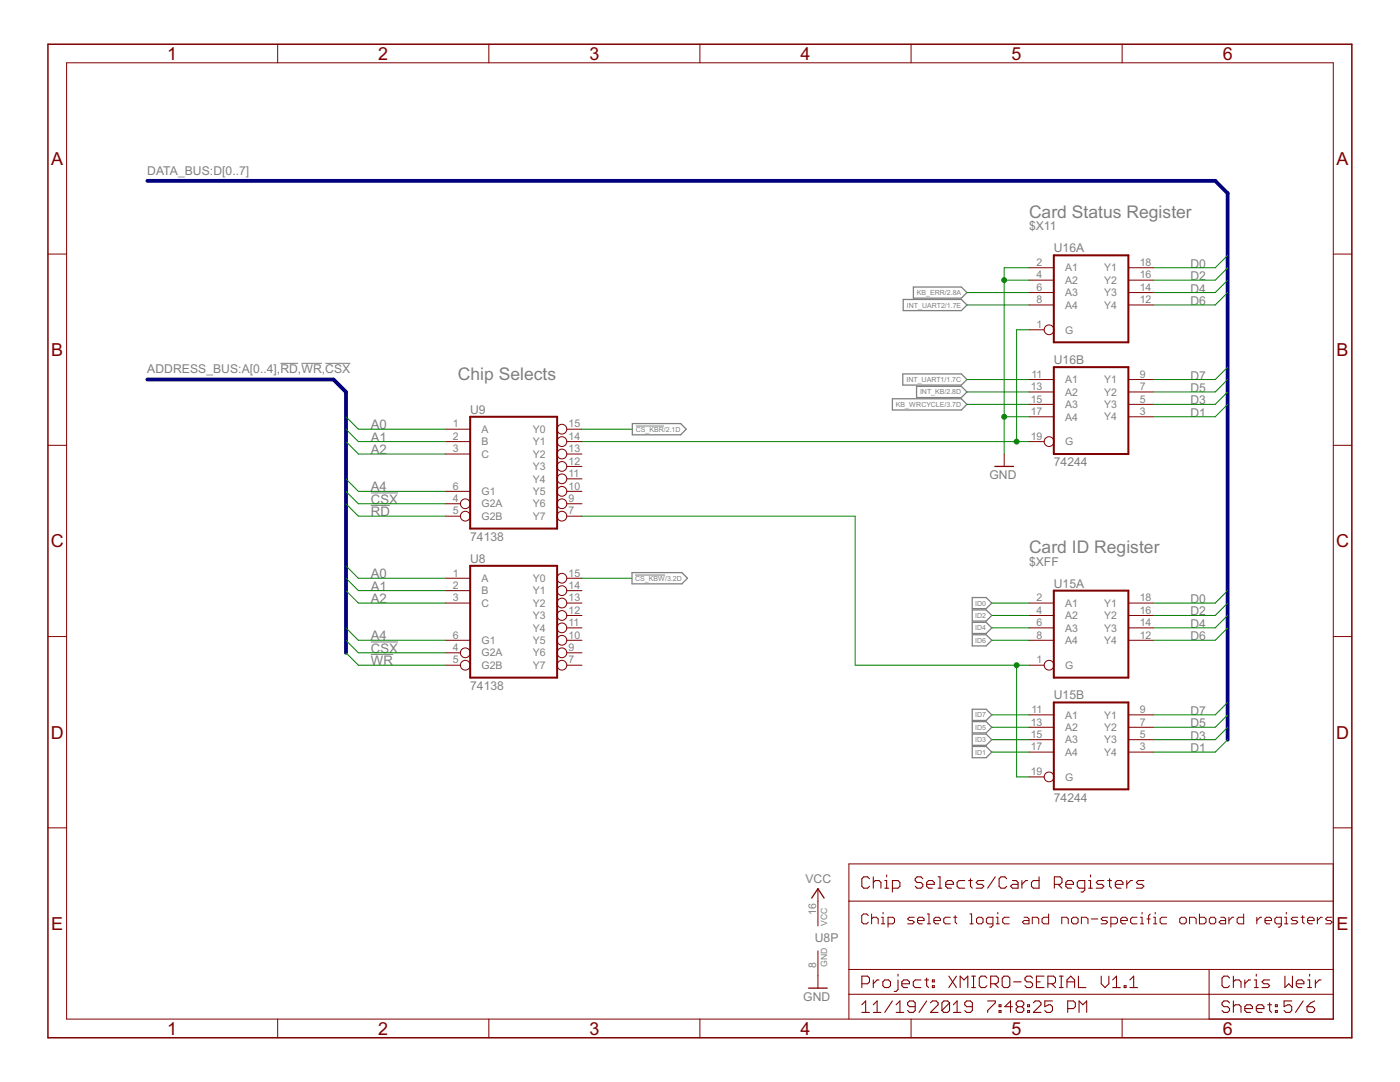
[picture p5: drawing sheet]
<svg xmlns="http://www.w3.org/2000/svg" width="279mm" height="216mm" viewBox="0 0 279 216" stroke-linecap="round" stroke-linejoin="round" font-family="sans-serif">
<path d="M56 72.5h3.5M60.2 72.5h4M64.9 72.5h5M74 98.4h5.4M126.9 85h5.6M74 100.8h3.8M126.7 114.7h6M74 130.6h4.5M74 128.1h5.4" fill="none" stroke="#808080" stroke-width=".2"/>
<g fill="none" stroke="#808080" stroke-width=".25">
<path d="M180.3 59.8h11.6l1.1 1.1-1.1 1.1h-11.6zM182.3 57.3h9.6l1.1 1.1-1.1 1.1h-9.6zM178.1 79.6h13.8l1.1 1.1-1.1 1.1h-13.8zM180.2 74.6h11.7l1.1 1.1-1.1 1.1h-11.7zM182.9 77.1h9l1.1 1.1-1.1 1.1h-9zM126.2 84.5h9.6l1.1 1.1-1.1 1.2h-9.6zM126.1 114.3h10l1.1 1.1-1.1 1.1h-10zM194 119.2h2.8l1.1 1.1-1.1 1.2h-2.8zM194 126.7h2.8l1.1 1.1-1.1 1.1h-2.8zM194 121.7h2.8l1.1 1.1-1.1 1.1h-2.8zM194 124.2h2.8l1.1 1.1-1.1 1.1h-2.8zM194 141.5h2.8l1.1 1.1-1.1 1.2h-2.8z"/>
<path d="M194 144h2.8l1.1 1.1-1.1 1.1h-2.8zM194 146.5h2.8l1.1 1.1-1.1 1.1h-2.8zM194 148.9h2.8l1.1 1.2-1.1 1.1h-2.8z"/>
</g>
<path d="M9.6 8.8h260.2v198.3h-260.2z" fill="none" stroke="#800000" stroke-width=".3"/>
<g fill="none" stroke="#800000" stroke-width=".2">
<path d="M13.3 12.5h252.8v190.8h-252.8zM55.4 8.8v3.7M97.6 8.8v3.7M139.7 8.8v3.7M181.8 8.8v3.7M223.9 8.8v3.7M9.6 50.7h3.7M205.4 53.4h4.9M205.4 55.9h4.9M205.4 58.4h4.9M225.2 53.4h4.9M225.2 55.9h4.9"/>
<path d="M225.2 58.4h4.9M266.1 50.7h3.7M205.4 65.8h3M205.4 60.9h4.9M205.4 75.7h4.9M205.4 78.2h4.9M225.2 60.9h4.9M225.2 75.7h4.9M225.2 78.2h4.9M9.6 88.9h3.7M88.9 88.1h4.9M88.9 85.6h4.9"/>
<path d="M88.9 90.6h4.9M88.9 98h4.9M113.1 88.1h3M113.1 85.6h3M113.1 90.6h3M113.1 98h3M113.1 95.5h3M113.1 93.1h3M200.4 90.6v2.5M205.4 88.1h3M205.4 80.7h4.9M205.4 83.2h4.9"/>
<path d="M225.2 80.7h4.9M225.2 83.2h4.9M266.1 88.9h3.7M88.9 115.4h4.9M88.9 117.9h4.9M88.9 100.5h3M88.9 103h3M113.1 115.4h3M113.1 117.9h3M113.1 100.5h3M113.1 103h3M9.6 127h3.7"/>
<path d="M88.9 132.7h3M88.9 120.3h4.9M88.9 127.8h4.9M88.9 130.3h3M113.1 132.7h3M113.1 120.3h3M113.1 122.8h3M113.1 125.3h3M113.1 127.8h3M113.1 130.3h3M205.4 132.7h3M205.4 120.3h4.9"/>
<path d="M205.4 122.8h4.9M205.4 125.3h4.9M205.4 127.8h4.9M225.2 120.3h4.9M225.2 122.8h4.9M225.2 125.3h4.9M225.2 127.8h4.9M266.1 127h3.7M205.4 155h3M205.4 142.6h4.9M205.4 145.1h4.9M205.4 147.6h4.9"/>
<path d="M205.4 150.1h4.9M225.2 142.6h4.9M225.2 145.1h4.9M225.2 147.6h4.9M225.2 150.1h4.9M9.6 165.2h3.7M163.2 177.3v7.5M169.4 179.8h96.7M266.1 165.2h3.7M266.1 172.4h-96.7v30.9M163.2 189.7v7.5M169.4 193.4h96.7"/>
<path d="M169.4 198.4h96.7M173.3 182.7l-.3-.3h-.7l-.3 .3v1.3l.3 .3h.7l.3-.3M173.9 182.4v1.9M173.9 183.4l.4-.4h.6l.4 .4v.9M175.9 184.3h.7M175.9 183h.3v1.3M176.2 182.1v.3M177.2 184.3h1l.3-.3v-.6l-.3-.4h-1v2M182.5 183h-1l-.4 .4 .4 .3h.6l.4 .3-.4 .3h-1M183.1 183.7h1.3v-.3l-.3-.4h-.7l-.3 .4v.6l.3 .3h.7M185.1 182.4h.3v1.9M185.1 184.3h.6"/>
<path d="M186.4 183.7h1.3v-.3l-.3-.4h-.7l-.3 .4v.6l.3 .3h.7M189.7 183h-1l-.4 .4v.6l.4 .3h1M190.3 183h.7M190.6 182.7v1.3l.4 .3M193.6 182.4h.3v1.9M193.6 184.3h.6M194.9 183.4l.3-.4h.7l.3 .4v.6l-.3 .3h-.7l-.3-.3zM198.2 184.3h-1l-.4-.3v-.6l.4-.4h1v1.7l-.4 .3h-.3M198.8 184.3h.7M198.8 183h.3v1.3M199.1 182.1v.3M201.4 183h-1l-.3 .4v.6l.3 .3h1"/>
<path d="M204.4 183h.6l.4 .4v.9h-1l-.4-.3 .4-.3h1M206 184.3v-1.3h1l.3 .4v.9M209.3 182.4v1.9h-1l-.3-.3v-.6l.3-.4h1M211.9 184.3v-1.3h1l.3 .4v.9M213.8 183.4l.4-.4h.6l.4 .4v.6l-.4 .3h-.6l-.4-.3zM215.8 184.3v-1.3h1l.3 .4v.9M217.8 183.4h1.3M221 183h-.9l-.3 .4 .3 .3h.6l.3 .3-.3 .3h-.9M221.7 184.3h1l.3-.3v-.6l-.3-.4h-1v2M223.7 183.7h1.3v-.3l-.4-.4h-.6l-.3 .4v.6l.3 .3h.6M226.9 183h-.9l-.4 .4v.6l.4 .3h.9M227.6 184.3h.6"/>
<path d="M227.6 183h.3v1.3M227.9 182.1v.3M228.9 183.4h.7M229.6 182.4l-.4 .3v1.6M230.2 184.3h.7M230.2 183h.3v1.3M230.5 182.1v.3M232.8 183h-1l-.3 .4v.6l.3 .3h1M235.4 183.4l.4-.4h.6l.3 .4v.6l-.3 .3h-.6l-.4-.3zM237.4 184.3v-1.3h1l.3 .4v.9M239.4 182.4v1.9h.9l.4-.3v-.6l-.4-.4h-.9M241.3 193.4v9.9"/>
<path d="M241.7 183h.6l.3 .4v.6l-.3 .3h-.6l-.4-.3v-.6zM243.6 183h.7l.3 .4v.9h-1l-.3-.3 .3-.3h1M245.3 183v1.3M246.2 183h-.3l-.6 .7M248.2 182.4v1.9h-1l-.3-.3v-.6l.3-.4h1M250.8 183v1.3M251.8 183h-.3l-.7 .7M252.5 183.7h1.3v-.3l-.4-.4h-.6l-.3 .4v.6l.3 .3h.6M255.7 184.3h-1l-.3-.3v-.6l.3-.4h1v1.7l-.3 .3h-.3M256.4 184.3h.6M256.4 183h.3v1.3M256.7 182.1v.3"/>
<path d="M259 183h-1l-.3 .4 .3 .3h.7l.3 .3-.3 .3h-1M259.7 183h.6M260 182.7v1.3l.3 .3M261 183.7h1.3v-.3l-.4-.4h-.6l-.3 .4v.6l.3 .3h.6M262.9 183v1.3M263.9 183h-.3l-.7 .7M265.9 183h-1l-.3 .4 .3 .3h.6l.4 .3-.4 .3h-.9M55.4 203.3v3.8M97.6 203.3v3.8M139.7 203.3v3.8M181.8 203.3v3.8M223.9 203.3v3.8"/>
<circle cx="209.4" cy="65.8" r=".97"/>
<circle cx="112.1" cy="90.6" r=".97"/>
<circle cx="112.1" cy="95.5" r=".97"/>
<circle cx="112.1" cy="93.1" r=".97"/>
<circle cx="112.1" cy="98" r=".97"/>
<circle cx="112.1" cy="88.1" r=".97"/>
<circle cx="112.1" cy="85.6" r=".97"/>
<circle cx="209.4" cy="88.1" r=".97"/>
<circle cx="92.9" cy="100.5" r=".97"/>
<circle cx="92.9" cy="103" r=".97"/>
<circle cx="112.1" cy="103" r=".97"/>
<circle cx="112.1" cy="115.4" r=".97"/>
<circle cx="112.1" cy="117.9" r=".97"/>
<circle cx="112.1" cy="100.5" r=".97"/>
<circle cx="92.9" cy="130.3" r=".97"/>
<circle cx="92.9" cy="132.7" r=".97"/>
<circle cx="112.1" cy="130.3" r=".97"/>
<circle cx="112.1" cy="122.8" r=".97"/>
<circle cx="112.1" cy="120.3" r=".97"/>
<circle cx="112.1" cy="125.3" r=".97"/>
<circle cx="112.1" cy="132.7" r=".97"/>
<circle cx="112.1" cy="127.8" r=".97"/>
<circle cx="209.4" cy="132.7" r=".97"/>
<circle cx="209.4" cy="155" r=".97"/>
</g>
<g fill="none" stroke="#800000" stroke-width=".21">
<path d="M173.5 175.3l-.4-.3h-.7l-.4 .3v1.5l.4 .4h.7l.4-.4M174.3 175v2.2M174.3 176.1l.4-.4h.7l.4 .4v1.1M176.6 177.2h.7M176.6 175.7h.4v1.5M177 174.6v.4M178.1 177.2h1.1l.4-.4v-.7l-.4-.4h-1.1v2.3M184.2 175.3l-.4-.3h-.8l-.4 .3v.4l.4 .4h.8l.4 .4v.3l-.4 .4h-.8l-.4-.4M184.9 176.5h1.6v-.4l-.4-.4h-.8l-.4 .4v.7l.4 .4h.8M187.2 175h.4v2.2M187.2 177.2h.8M188.7 176.5h1.6v-.4l-.4-.4h-.8l-.4 .4v.7l.4 .4h.8"/>
<path d="M192.5 175.7h-1.1l-.4 .4v.7l.4 .4h1.1M193.3 175.7h.8M193.7 175.3v1.5l.4 .4M196.3 175.7h-1.1l-.4 .4 .4 .4h.8l.3 .3-.3 .4h-1.2M198.6 175l-1.5 2.2M200.9 175.3l-.4-.3h-.7l-.4 .3v1.5l.4 .4h.7l.4-.4M202.1 175.7h.7l.4 .4v1.1h-1.1l-.4-.4 .4-.3h1.1M203.9 175.7v1.5M205.1 175.7h-.4l-.8 .8M207.4 175v2.2h-1.2l-.4-.4v-.7l.4-.4h1.2M210.4 176.5h1.2l.3-.4v-.8l-.3-.3h-1.2v2.2M211.2 176.5l.7 .7"/>
<path d="M212.7 176.5h1.5v-.4l-.4-.4h-.7l-.4 .4v.7l.4 .4h.7M216.5 177.2h-1.2l-.3-.4v-.7l.3-.4h1.2v1.9l-.4 .4h-.4M217.3 177.2h.7M217.3 175.7h.3v1.5M217.6 174.6v.4M220.3 175.7h-1.1l-.4 .4 .4 .4h.7l.4 .3-.4 .4h-1.1M221.1 175.7h.7M221.4 175.3v1.5l.4 .4M222.6 176.5h1.5v-.4l-.4-.4h-.7l-.4 .4v.7l.4 .4h.7M224.9 175.7v1.5M226 175.7h-.4l-.7 .8M228.3 175.7h-1.1l-.4 .4 .4 .4h.7l.4 .3-.4 .4h-1.1"/>
<path d="M172 196.3h1.1l.4-.4v-.7l-.4-.4h-1.1v2.3M174.3 195.5v1.6M175.4 195.5h-.4l-.7 .8M176.6 195.5h.7l.4 .4v.8l-.4 .4h-.7l-.4-.4v-.8zM178.1 199.7l-1.5 2.3M179.2 195.5v1.9l-.4 .4h-.3M179.2 194.4v.4M180 196.3h1.5v-.4l-.4-.4h-.7l-.4 .4v.8l.4 .4h.7M183.8 195.5h-1.2l-.3 .4v.8l.3 .4h1.2M184.6 195.5h.7M184.9 195.2v1.5l.4 .4M184.9 199.7l-1.5 2.3"/>
<path d="M186.1 195.5h.4v.4h-.4zM186.1 196.7h.4v.4h-.4zM189.4 194.8l1.5 2.3M190.9 194.8l-1.5 2.3M191.6 197.1v-2.3l.8 .7 .7-.7v2.3M193.9 194.8h.8M193.9 197.1h.8M194.3 194.8v2.3M197 195.2l-.4-.4h-.8l-.4 .4v1.5l.4 .4h.8l.4-.4M197.1 199.7h1.5v.4l-1.5 1.5v.4M197.7 196.3h1.2l.3-.4v-.7l-.3-.4h-1.2v2.3M198.5 196.3l.7 .8"/>
<path d="M200.4 194.8h.7l.4 .4v1.5l-.4 .4h-.7l-.4-.4v-1.5zM202.3 195.9h1.5M206.1 195.2l-.4-.4h-.8l-.3 .4v.3l.3 .4h.8l.4 .4v.4l-.4 .4h-.8l-.3-.4M206.8 195.9h.8M208.4 194.8h-1.6v2.3h1.6M209.1 196.3h1.2l.4-.4v-.7l-.4-.4h-1.2v2.3M209.9 196.3l.8 .8M210 199.7h-1.5v1.2l.8-.4h.4l.3 .4v.7l-.3 .4h-.8l-.4-.4M211.4 194.8h.8M211.4 197.1h.8M211.8 194.8v2.3M212.9 195.9h1.6"/>
<path d="M212.9 197.1v-1.6l.8-.7 .8 .7v1.6M215.2 194.8v2.3h1.5M219.8 194.8v1.5l.7 .8 .8-.8v-1.5M222.1 197.1h1.5M222.1 195.5l.7-.7v2.3M224.3 196.7h.4v.4h-.4zM225.5 197.1h1.5M225.5 195.5l.8-.7v2.3M245.4 195.2l-.4-.4h-.7l-.4 .4v1.5l.4 .4h.7l.4-.4M246.1 195.9l.4-.4h.8l.4 .4v1.2M246.1 194.8v2.3M246.1 199.7v2.3"/>
<path d="M248.4 195.5v1.6M249.6 195.5h-.4l-.8 .8M250.3 195.5h.4v1.6M250.3 197.1h.8M250.7 194.4v.4M253.4 195.5h-1.2l-.3 .4 .3 .4h.8l.4 .4-.4 .4h-1.1M256.4 194.8v2.3l.8-.8 .7 .8v-2.3M257.8 199.7h-1.5v1.2l.7-.4h.4l.4 .4v.7l-.4 .4h-.8l-.3-.4M258.7 196.3h1.5v-.4l-.4-.4h-.7l-.4 .4v.8l.4 .4h.7M260.1 199.7l-1.5 2.3M261 195.5h.4v1.6M261 197.1h.7"/>
<path d="M261.4 194.4v.4M262.4 199.7l-.8 .4-.8 .8M262.5 195.5v1.6M263.7 195.5h-.4l-.8 .8M172 202h1.5M172 200.5l.8-.8v2.3M174.3 200.5l.7-.8v2.3M174.3 202h1.5M178.8 200.5l.8-.8v2.3M178.8 202h1.6M182.6 200.9h-1.1l-.4-.4v-.4l.4-.4h.8l.3 .4v1.5l-.3 .4h-.8l-.4-.4M185.7 200.1l.4-.4h.7l.4 .4v.4l-1.5 1.5h1.5"/>
<path d="M189.5 200.1l-.4-.4h-.7l-.4 .4v1.5M189.5 200.1v1.5l-.4 .4h-.7l-.4-.4M189.5 200.1l-1.5 1.5M190.3 200.5l.7-.8v2.3M190.3 202h1.5M194.1 200.9h-1.2l-.4-.4v-.4l.4-.4h.8l.4 .4v1.5l-.4 .4h-.8l-.4-.4M199.4 200.5h.4v.4h-.4zM199.4 201.6h.4v.4h-.4zM202.1 200.9h-1.6l1.2-1.2v2.3M203.2 200.9l-.4-.4v-.4l.4-.4h.7l.4 .4v.4l-.4 .4M203.2 200.9h.7M203.2 200.9l-.4 .4v.3l.4 .4h.7l.4-.4v-.3l-.4-.4"/>
<path d="M205.1 200.5h.4v.4h-.4zM205.1 201.6h.4v.4h-.4zM206.2 200.1l.4-.4h.8l.4 .4v.4l-1.6 1.5h1.6M213.1 201.3h1.1l.4-.4v-.8l-.4-.4h-1.1v2.3M215.3 202v-2.3l.8 .8 .8-.8v2.3M245.4 200.1l-.4-.4h-.7l-.4 .4v.4l.4 .4h.7l.4 .4v.3l-.4 .4h-.7l-.4-.4M246.1 200.9l.4-.4h.8l.4 .4v1.1M248.4 201.3h1.6v-.4l-.4-.4h-.8l-.4 .4v.7l.4 .4h.8M250.7 201.3h1.5v-.4l-.3-.4h-.8l-.4 .4v.7l.4 .4h.8M253 200.5h.8M253.4 200.1v1.5l.4 .4M254.5 200.5h.4v.4h-.4z"/>
<path d="M254.5 201.6h.4v.4h-.4zM260.8 200.9h1.2l.4 .4v.3l-.4 .4h-.8l-.4-.4z"/>
</g>
<path d="M210.3 50.9h14.9v17.4h-14.9zM210.3 73.3h14.9v17.3h-14.9zM93.8 83.2h17.4v22.3h-17.4zM93.8 112.9h17.4v22.3h-17.4zM210.3 117.9h14.9v17.3h-14.9zM210.3 140.2h14.9v17.3h-14.9z" fill="none" stroke="#800000" stroke-width=".4"/>
<path d="M198.5 93.1h3.8M162 179.2l1.2-1.9 1.3 1.9M161.4 197.2h3.7" fill="none" stroke="#800000" stroke-width=".25"/>
<path d="M29.4 36.1h213.1l2.5 2.5v109M29.4 75.7h37.2l2.4 2.5v52.1" fill="none" stroke="#000080" stroke-width=".76"/>
<g fill="none" stroke="#008000" stroke-width=".2">
<path d="M193 58.4h12.4M200.4 55.9h5M205.4 53.4h-5v37.2M245 58.4l-2.5 2.5h-12.4M245 55.9l-2.5 2.5h-12.4M245 53.4l-2.5 2.5h-12.4M245 50.9l-2.5 2.5h-12.4M193 75.7h12.4M193 60.9h12.4M193 78.2h12.4M205.4 65.8h-2.5v22.3M245 73.3l-2.5 2.4h-12.4"/>
<path d="M245 75.7l-2.5 2.5h-12.4M245 78.2l-2.5 2.5h-12.4M69 88.1l2.5 2.5h17.4M69 85.6l2.5 2.5h17.4M69 83.2l2.5 2.4h17.4M69 98l2.5 2.5h17.4M69 95.5l2.5 2.5h17.4M116.1 88.1h89.3M116.1 85.6h9.9M193 80.7h12.4M200.4 83.2h5M245 80.7l-2.5 2.5h-12.4"/>
<path d="M69 117.9l2.5 2.4h17.4M69 115.4l2.5 2.5h17.4M69 112.9l2.5 2.5h17.4M69 100.5l2.5 2.5h17.4M116.1 115.4h9.9M116.1 103h54.6v29.7h34.7M245 117.9l-2.5 2.4h-12.4M69 125.3l2.5 2.5h17.4M69 130.3l2.5 2.4h17.4M69 127.8l2.5 2.5h17.4M197.9 127.8h7.5M197.9 125.3h7.5"/>
<path d="M197.9 122.8h7.5M197.9 120.3h7.5M202.9 132.7v22.3h2.5M245 125.3l-2.5 2.5h-12.4M245 122.8l-2.5 2.5h-12.4M245 120.3l-2.5 2.5h-12.4M197.9 142.6h7.5M197.9 145.1h7.5M197.9 147.6h7.5M197.9 150.1h7.5M245 140.2l-2.5 2.4h-12.4M245 142.6l-2.5 2.5h-12.4"/>
<path d="M245 145.1l-2.5 2.5h-12.4M245 147.6l-2.5 2.5h-12.4"/>
</g>
<g fill="#008000" stroke="#008000" stroke-width=".2">
<circle cx="200.4" cy="55.9" r=".49"/>
<circle cx="200.4" cy="83.2" r=".49"/>
<circle cx="202.9" cy="88.1" r=".49"/>
<circle cx="202.9" cy="132.7" r=".49"/>
</g>
<g font-size="4" fill="#800000">
<text x="33.4" y="11.9">1</text>
<text x="75.5" y="11.9">2</text>
<text x="117.6" y="11.9">3</text>
<text x="159.8" y="11.9">4</text>
<text x="201.9" y="11.9">5</text>
<text x="244" y="11.9">6</text>
<text x="10.2" y="32.9">A</text>
<text x="266.8" y="32.9">A</text>
<text x="10.2" y="71.1">B</text>
<text x="266.8" y="71.1">B</text>
<text x="10.1" y="109.2">C</text>
<text x="266.6" y="109.2">C</text>
<text x="10.1" y="147.4">D</text>
<text x="266.6" y="147.4">D</text>
<text x="10.2" y="185.5">E</text>
<text x="266.8" y="185.5">E</text>
<text x="33.4" y="206.5">1</text>
<text x="75.5" y="206.5">2</text>
<text x="117.6" y="206.5">3</text>
<text x="159.8" y="206.5">4</text>
<text x="201.9" y="206.5">5</text>
<text x="244" y="206.5">6</text>
</g>
<g font-size="3.9" fill="#808080">
<text x="205.4" y="43.5">Card Status Register</text>
<text x="91.4" y="75.7">Chip Selects</text>
<text x="205.4" y="110.4">Card ID Register</text>
</g>
<g font-size="2.9" fill="#808080">
<text x="74" y="88.1">A1</text>
<text x="74" y="85.6">A0</text>
<text x="74" y="90.6">A2</text>
<text x="74" y="100.5">CSX</text>
<text x="74" y="98">A4</text>
<text x="74" y="103">RD</text>
<text x="74" y="117.9">A1</text>
<text x="74" y="115.4">A0</text>
<text x="74" y="120.3">A2</text>
<text x="74" y="130.2">CSX</text>
<text x="74" y="127.8">A4</text>
<text x="74" y="132.7">WR</text>
</g>
<g font-size="2.7" fill="#808080">
<text x="29.4" y="34.8">DATA_BUS:D[0..7]</text>
<text x="205.4" y="46">$X11</text>
<text x="210.3" y="50.3">U16A</text>
<text x="237.6" y="53.4">D0</text>
<text x="237.6" y="58.4">D4</text>
<text x="237.6" y="55.9">D2</text>
<text x="237.6" y="60.9">D6</text>
<text x="29.4" y="74.5">ADDRESS_BUS:A[0..4],RD,WR,CSX</text>
<text x="210.3" y="72.6">U16B</text>
<text x="237.6" y="75.7">D7</text>
<text x="93.8" y="82.5">U9</text>
<text x="237.6" y="78.2">D5</text>
<text x="237.6" y="80.7">D3</text>
<text x="237.6" y="83.2">D1</text>
<text x="197.5" y="95.6">GND</text>
<text x="210.3" y="93.1">74244</text>
<text x="93.8" y="107.9">74138</text>
<text x="93.8" y="112.3">U8</text>
<text x="205.4" y="112.9">$XFF</text>
<text x="210.3" y="117.2">U15A</text>
<text x="237.6" y="125.3">D4</text>
<text x="237.6" y="122.8">D2</text>
<text x="237.6" y="120.3">D0</text>
<text x="237.6" y="127.8">D6</text>
<text x="93.8" y="137.7">74138</text>
<text x="210.3" y="139.5">U15B</text>
<text x="237.6" y="142.6">D7</text>
<text x="237.6" y="145.1">D5</text>
<text x="237.6" y="147.6">D3</text>
<text x="237.6" y="150.1">D1</text>
<text x="210.3" y="160">74244</text>
<text x="160.7" y="176.1">VCC</text>
<text x="162.6" y="187.9">U8P</text>
<text x="160.3" y="199.6">GND</text>
</g>
<g font-size="2.3" fill="#808080">
<text x="206.9" y="53.1">2</text>
<text x="227.5" y="53.1">18</text>
<text x="206.9" y="55.6">4</text>
<text x="206.9" y="58">6</text>
<text x="212.6" y="54.2">A1</text>
<text x="212.6" y="56.6">A2</text>
<text x="212.6" y="59.1">A3</text>
<text x="220.4" y="59.1">Y3</text>
<text x="220.4" y="56.6">Y2</text>
<text x="220.4" y="54.2">Y1</text>
<text x="227.5" y="58">14</text>
<text x="227.5" y="55.6">16</text>
<text x="206.9" y="65.5">1</text>
<text x="206.9" y="60.5">8</text>
<text x="212.6" y="61.6">A4</text>
<text x="220.4" y="61.6">Y4</text>
<text x="227.5" y="60.5">12</text>
<text x="212.6" y="66.6">G</text>
<text x="205.7" y="77.9">13</text>
<text x="205.9" y="75.4">11</text>
<text x="212.6" y="76.5">A1</text>
<text x="220.4" y="76.5">Y1</text>
<text x="227.5" y="77.9">7</text>
<text x="227.5" y="75.4">9</text>
<text x="205.7" y="80.3">15</text>
<text x="205.7" y="82.8">17</text>
<text x="212.6" y="79">A2</text>
<text x="212.6" y="81.4">A3</text>
<text x="212.6" y="83.9">A4</text>
<text x="220.4" y="83.9">Y4</text>
<text x="220.4" y="81.4">Y3</text>
<text x="220.4" y="78.9">Y2</text>
<text x="227.5" y="82.8">3</text>
<text x="227.5" y="80.3">5</text>
<text x="90.4" y="85.3">1</text>
<text x="90.4" y="87.8">2</text>
<text x="96.1" y="86.4">A</text>
<text x="96.1" y="88.9">B</text>
<text x="106.4" y="88.9">Y1</text>
<text x="106.4" y="86.4">Y0</text>
<text x="113.5" y="87.8">14</text>
<text x="113.5" y="85.3">15</text>
<text x="205.7" y="87.8">19</text>
<text x="212.6" y="88.9">G</text>
<text x="90.4" y="90.3">3</text>
<text x="96.1" y="91.3">C</text>
<text x="106.4" y="93.8">Y3</text>
<text x="106.4" y="91.3">Y2</text>
<text x="113.5" y="95.2">11</text>
<text x="113.5" y="92.7">12</text>
<text x="113.5" y="90.3">13</text>
<text x="90.4" y="100.2">4</text>
<text x="90.4" y="97.7">6</text>
<text x="96.1" y="101.3">G2A</text>
<text x="96.1" y="98.8">G1</text>
<text x="106.4" y="101.3">Y6</text>
<text x="106.4" y="98.8">Y5</text>
<text x="106.4" y="96.3">Y4</text>
<text x="113.5" y="100.2">9</text>
<text x="113.5" y="97.7">10</text>
<text x="90.4" y="102.6">5</text>
<text x="96.1" y="103.7">G2B</text>
<text x="106.4" y="103.7">Y7</text>
<text x="113.5" y="102.6">7</text>
<text x="90.4" y="115">1</text>
<text x="90.4" y="117.5">2</text>
<text x="90.4" y="120">3</text>
<text x="96.1" y="116.1">A</text>
<text x="96.1" y="118.6">B</text>
<text x="106.4" y="118.6">Y1</text>
<text x="106.4" y="116.1">Y0</text>
<text x="113.5" y="120">13</text>
<text x="113.5" y="117.5">14</text>
<text x="113.5" y="115">15</text>
<text x="206.9" y="120">2</text>
<text x="227.5" y="120">18</text>
<text x="96.1" y="121.1">C</text>
<text x="106.4" y="123.6">Y3</text>
<text x="106.4" y="121.1">Y2</text>
<text x="113.5" y="124.9">11</text>
<text x="113.5" y="122.5">12</text>
<text x="206.9" y="122.5">4</text>
<text x="206.9" y="124.9">6</text>
<text x="212.6" y="121.1">A1</text>
<text x="212.6" y="123.6">A2</text>
<text x="220.4" y="123.6">Y2</text>
<text x="220.4" y="121.1">Y1</text>
<text x="227.5" y="124.9">14</text>
<text x="227.5" y="122.5">16</text>
<text x="90.4" y="129.9">4</text>
<text x="90.4" y="127.4">6</text>
<text x="96.1" y="131">G2A</text>
<text x="96.1" y="128.5">G1</text>
<text x="106.4" y="131">Y6</text>
<text x="106.4" y="128.5">Y5</text>
<text x="106.4" y="126">Y4</text>
<text x="113.5" y="129.9">9</text>
<text x="113.5" y="127.4">10</text>
<text x="206.9" y="127.4">8</text>
<text x="212.6" y="126">A3</text>
<text x="212.6" y="128.5">A4</text>
<text x="220.4" y="128.5">Y4</text>
<text x="220.4" y="126">Y3</text>
<text x="227.5" y="127.4">12</text>
<text x="90.4" y="132.4">5</text>
<text x="96.1" y="133.5">G2B</text>
<text x="106.4" y="133.5">Y7</text>
<text x="113.5" y="132.4">7</text>
<text x="206.9" y="132.4">1</text>
<text x="212.6" y="133.5">G</text>
<text x="205.9" y="142.3">11</text>
<text x="212.6" y="143.4">A1</text>
<text x="220.4" y="143.4">Y1</text>
<text x="227.5" y="142.3">9</text>
<text x="205.7" y="144.8">13</text>
<text x="205.7" y="147.3">15</text>
<text x="205.7" y="149.7">17</text>
<text x="212.6" y="145.9">A2</text>
<text x="212.6" y="148.3">A3</text>
<text x="220.4" y="148.3">Y3</text>
<text x="220.4" y="145.9">Y2</text>
<text x="227.5" y="149.7">3</text>
<text x="227.5" y="147.3">5</text>
<text x="227.5" y="144.8">7</text>
<text x="205.7" y="154.7">19</text>
<text x="212.6" y="155.8">G</text>
<text x="212.6" y="150.8">A4</text>
<text x="220.4" y="150.8">Y4</text>
<text x="162.9" y="182.5" transform="rotate(-90 162.9 182.5)">16</text>
<text x="162.9" y="193.2" transform="rotate(-90 162.9 193.2)">8</text>
</g>
<g font-size="1.9" fill="#808080">
<text x="165.1" y="184.8" transform="rotate(-90 165.1 184.8)">VCC</text>
<text x="165.1" y="192.9" transform="rotate(-90 165.1 192.9)">GND</text>
</g>
<g font-size="1.6" fill="#808080">
<text x="183" y="58.9">KB_ERR/2.8A</text>
<text x="181" y="61.4">INT_UART2/1.7E</text>
<text x="180.9" y="76.2">INT_UART1/1.7C</text>
<text x="178.8" y="81.2">KB_WRCYCLE/3.7D</text>
<text x="183.6" y="78.7">INT_KB/2.8D</text>
<text x="126.9" y="86.1">CS_KBR/2.1D</text>
<text x="126.8" y="115.9">CS_KBW/3.2D</text>
<text x="194.6" y="120.8">ID0</text>
<text x="194.6" y="125.8">ID4</text>
<text x="194.6" y="123.3">ID2</text>
<text x="194.6" y="128.3">ID6</text>
<text x="194.6" y="143.1">ID7</text>
<text x="194.6" y="145.6">ID5</text>
<text x="194.6" y="148.1">ID3</text>
<text x="194.6" y="150.6">ID1</text>
</g>
</svg>
